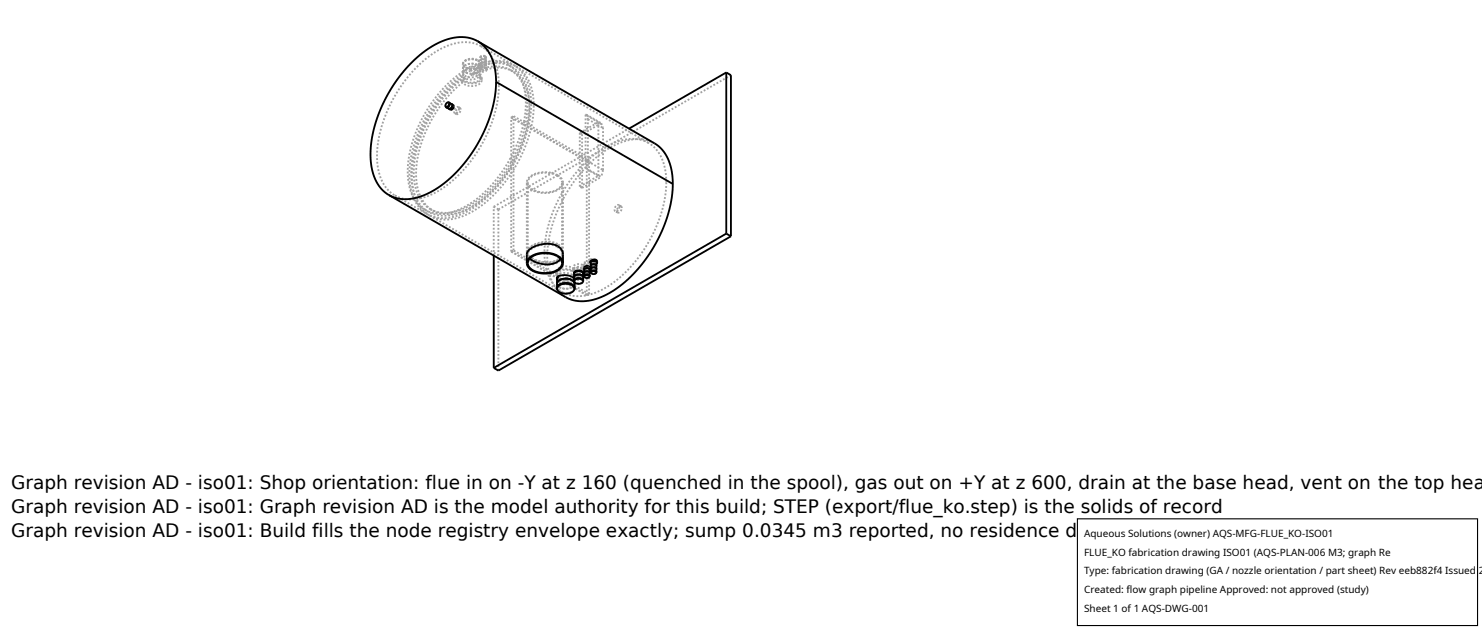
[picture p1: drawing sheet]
<svg xmlns="http://www.w3.org/2000/svg" width="212mm" height="90mm" viewBox="0 0 212 90" stroke-linecap="round" stroke-linejoin="round" font-family="sans-serif">
<g fill="none" stroke="#a0a0a0" stroke-width=".26" stroke-dasharray=".3 .3" stroke-linecap="butt">
<path d="M64 14.6l-.3 .3v.4M64.1 14.7h-.2l-.1 .2-.1 .2 .1 .2M64.4 14.8l-.3 .3v.4M64.5 14.9h-.1l-.2 .2-.1 .2 .1 .2M64.7 15h-.2l-.2 .2v.3l.1 .2M65 16.2l-.1-.3 .1-.3 .2-.3h.3M65 16.2l.2 .1M65.2 16.3l.4-.2 .2-.5M65.5 15.3l.1 .2M65.5 15.3l.2 .1M65.6 15.5l-.3 .5-.3 .2M65.7 15.4h-.3l-.2 .3-.1 .3 .1 .3"/>
<path d="M65.8 15.6l-.1-.2M66 11.4v.1M66 11.4l-2.2 2-1.9 2.5-1.4 2.7-1 3-.3 1.4-.1 1.4v1.2l.2 1.2 .4 1 .5 .8 .5 .7 .8 .6M66.1 11.4v.3M66.1 11.7l-.1-.3M66.1 11.7l-2 2-1.9 2.5-1.5 2.8-.9 2.9-.4 2.6 .1 1.2 .2 1.2 .3 1 .5 .9 .6 .7 .7 .6M66.1 9.8l.2-.4 .6-.3h.7l.7 .2M66.1 9.2l.2-.4 .6-.3h.7l.7 .2M66.1 10.4l.1 .2 .3 .3 .8 .1 .9-.2 .3-.3 .1-.2M66.1 10.4v-.6M66.1 9.8l.2-.4 .6-.2 .7-.1 .6 .2M66.1 9.2l.3-.4 .5-.3h.7l.6 .2"/>
<path d="M66.1 9.1l.2-.4 .6-.3h.7l.6 .2M66.1 9.8v-.6M66.1 9.1v.1M66.1 10.8v-.3M66.2 11.4v-.4M66.2 11.4h-.1M67.2 10.1l-.7 .3-.4 .4M67.2 10.1l1.6-.7 1.6-.3h1.4l1.3 .5M67.2 9.8l1.7-.7 1.6-.4 1.5 .1 1.3 .5M67.2 9.8l-.7 .3-.4 .4M67.2 9.8v.3M67.5 10.7l.9 .2 .3 .3 .1 .3"/>
<path d="M67.5 10.4v.3M67.5 10.4l.5 .1M67.5 10.7l-1.5 .8M67.8 10.4l.6 .3 .2 .4M67.9 9.9l.6-.3M67.9 9.9l.5 .3 .2 .4M67.9 9.9l-.1 .5M68 10.4l.6 .3 .2 .4M68 10.4h-.2M68 10.4v.1M68.2 9.3l.3 .2 .1 .3M68.2 8.7l.3 .2 .1 .3"/>
<path d="M68.2 8.6l.3 .2 .1 .3M68.3 9.7l-.7-.2-.8 .1-.5 .3-.2 .5M68.3 9.3l.3 .3v.2M68.3 8.7l.3 .2v.3M68.5 9.7v-.1M68.5 10v-.2M68.5 9.7v.3M68.5 9.6v.2M68.6 9.1l.2-.2 .5 .1M68.6 8.7l.2-.2h.5M68.6 8.2l.2-.2 .5 .1M68.6 9.8l-.1 .3-.2 .2-.9 .2-.9-.2-.3-.2-.1-.3"/>
<path d="M68.6 9.2l-.1 .2-.2 .3-.9 .2-.9-.2-.3-.2-.1-.3M68.6 9.1l-.1 .3-.3 .2-.8 .2-.9-.2-.3-.2-.1-.3M68.6 11.1l-.3 .5-.8 .2-.7-.1-.6-.3M68.6 9.8v-.6M68.6 9.1v.1M68.6 11.1v-.5M68.6 9.4l.4 .2 .4-.2M68.6 9.4v-.3M68.6 10.3l-.1-.3-.2-.3M68.6 10.3v-.5M68.6 8.7l.3-.2h.4M68.6 8.2l.3-.2 .4 .1"/>
<path d="M68.6 8.2l.2-.2h.5M68.6 9.1v-.4M68.6 8.7v-.5M68.6 10.6l-.3 .5-.7 .2h-.8l-.6-.3M68.6 9.2l-.1 .3-.2 .2-.9 .2-.9-.2-.3-.2-.1-.3M68.7 6.6l-1.3-.5h-1.6l-1.6 .3-1.7 .8-1.8 1.3-1.6 1.5-1.4 1.7-1.3 2-1 2-.9 2.3-.5 2.2-.2 2 .2 1.8 .5 1.7 .8 1.3 1.1 .9M68.7 6.6l4.6 2.7M68.8 9.5l1.3-.5 1.3-.1 1.3 .1 1 .5M68.8 9.5h.5l.2 .2M68.8 9.7h.5l.2 .3M68.8 9.5v.2M68.8 9.7l-.3 .1"/>
<path d="M68.8 11.1l-.3 .5-.8 .3-.9-.1-.7-.4M68.8 11.5l-.1 .3-.3 .2-1 .3-1-.2-.3-.3-.1-.3M68.8 11.1v.4M69.3 9l.1 .1M69.3 8.5l.1 .2M69.3 8.1l.1 .1M69.3 8l.1 .2M69.3 9.3l-.5-.1-.2 .2M69.4 9.1l-.4 .2h-.3l-.1-.2M69.4 8.7l-.1 .1-.3 .1-.4-.2M69.4 9.1v-.4M69.4 8.7v-.5"/>
<path d="M69.4 8.2l-.1 .2-.3 .1-.3-.1-.1-.2M69.4 8.2l-.1 .1-.3 .1-.2-.1-.2-.1M69.4 9.4l-.1-.1M69.4 9.4v-.3M69.4 9.1l-.1 .2-.3 .1-.3-.1-.1-.2M69.4 8.7l-.1 .1-.3 .1h-.3l-.1-.2M69.5 9.7l-.2 .2-.3 .1-.4-.1-.1-.2M69.5 10l-.1 .2-.4 .1-.4-.1-.1-.2M69.5 9.7v.3M71.3 12.2l-.2-1.9-.5-1.5-.8-1.3-1.1-.9M72.6 9.3l-1.2-.5h-1.5l-1.5 .3-1.7 .8-1.7 1.1-1.6 1.5-1.3 1.6-1.4 2.1-1 1.9-.8 2.2-.5 2.1-.2 2 .2 2 .5 1.5 .8 1.2 1 .9M72.6 9.3l.5 .3"/>
<path d="M72.9 10l-1.2-.4-1.3-.1-1.5 .3-1.4 .6M72.9 10l.4 .2M73 16.8l.1-.1M73 16.8l10.8 6.2M73.1 16.7l.2-.1M73.1 16.7l10.8 6.3M73.1 9.6l1.1 .8 .7 1.3 .5 1.5 .2 1.8M73.3 10.2l-1.2-.4-1.3-.1-1.3 .2-1.5 .6M73.3 9.3l1.1 .8 .8 1.3 .5 1.6 .2 1.9M73.7 9.5l1.1 .9 .8 1.2 .5 1.6 .1 1.9M73.7 9.5l18.9 10.9M75.1 14.8l-.2-1.8-.5-1.6-.7-1.3-1.1-.8"/>
<path d="M75.6 15l-.1 1.5-.3 1.7-.4 1.6-.7 1.6-1.6 3-1 1.4-1.1 1.3-1.2 1.1-1.2 1-1.2 .7-1.2 .5-1.2 .3-1.1 .1-1.2-.2-.9-.4M75.9 14.9l-.1 1.6-.3 1.6-.5 1.8-.6 1.5-.8 1.6-1 1.6-1.1 1.5-1.1 1.3-1.2 1.1-1.3 1-1.3 .8-1.2 .5-1.2 .3h-1.2l-1.1-.1-.9-.4M76.2 15.1l-.1 1.5-.2 1.6-.5 1.6-.6 1.7-.9 1.8-.9 1.5-1 1.4-1.1 1.2-1.2 1.2-1.2 1-1.3 .8-1.4 .6-1.2 .3-1.1 .1-1.1-.2-1-.4M82.8 19l2.7-1.6M83.1 19.2l-.3-.2M83.6 16.4l.1-.1M83.7 16.3l2.2 1.3M83.7 16.3l.3 .7M84 17l2.1 1.3M85.5 17.4l-1.9-1M85.9 17.6l.2 .7M85.9 17.6l-2.8 1.6"/>
<path d="M56.4 27.9l.9 .4 1.1 .2 1.2-.1 1.2-.3 1.2-.5 1.4-.8 1.1-.9 1.4-1.3 1.1-1.3 1-1.4 .9-1.5 .8-1.6 .7-1.7 .5-1.6 .2-1.7 .2-1.6M56.4 27.9l4.6 2.7M60.7 30l1 .4 1.1 .1 1.1-.1 1.1-.3 1.2-.5 1.3-.8 1.3-1 1.1-1.1 1.1-1.3 1.1-1.4 1.6-3 .6-1.6 .5-1.7 .2-1.5 .1-1.4M60.7 30l.5 .2M61 30.6l-.8-.6-.7-.8-.5-1-.3-1.1-.2-1.2v-1.5l.1-1.5 .3-1.5 1.1-3 .8-1.6 .9-1.6 2.1-2.6 1.1-1.1 1.2-1M61.2 30.2l-.8-.5-.6-.8-.5-1-.3-1-.2-1.2-.1-1.3 .2-1.5 .3-1.5 1-3 1.6-2.9 1-1.4 1.1-1.3 1.2-1.1 1-.9M61.4 30.8l-.8-.6-.6-.8-.5-.8-.4-1.2-.2-1.3-.1-1.4 .2-1.4 .3-1.5 1-3.1 1.6-3 2-2.6 1.2-1.2 1.1-.9M61.4 30.8l18.9 10.9M61.5 29.9l1.3 .4 1.4 .1 1.6-.4 1.5-.8 1.5-1 1.5-1.5 1.5-1.8 1.2-1.7 .9-2 .8-2.1 .5-2 .1-1.9-.2-1.7-.4-1.4-.7-1.2-1.1-.9M61.5 29.9l.3 .2M61.8 30.1l1.3 .4 1.4 .1 1.4-.4 1.7-.7 1.5-1.1 1.6-1.5 1.4-1.7 1.2-1.8 1-2.1 .7-2 .5-2 .1-1.9-.1-1.7-.5-1.5-.7-1.1-1-.9M70.5 36.5v-7"/>
<path d="M70.5 29.5l19.3-11.1M71.2 29.9l-.7-.4M71.2 29.9l33.2-19.2M73 35.9v-19.1M73 35.9l10.8 6.3M73.1 35.9l.2-.1M73.1 35.9h-.1M73.1 35.9l10.8 6.2M73.3 35.8v-19.2M75.2 36.3l.3 .6 .6 .4 1.1 .4 1 .1 .9-.1 .7-.3 .5-.5 .1-.6M75.2 36l.3 .5 .6 .5 1 .4 1 .1 .9-.1 .7-.3 .5-.5 .2-.6M75.2 26.1l.2 .5 .6 .5 .8 .4 1 .1 1-.1 .8-.3 .6-.6 .2-.5"/>
<path d="M75.2 36v-9.9M75.4 36.3l.3 .6M75.4 26.1l.2 .5 .5 .5 .8 .3 .9 .1 .9-.1 .8-.3 .6-.5 .2-.5M75.4 36l.2 .5 .6 .5 .9 .3 1 .1h.8l.7-.3 .5-.5 .2-.6M75.4 37.6v-1.3M75.4 36v-9.9M79.4 38.8l1.5 .9M79.4 39.2v-.4M79.4 39.2l.2 .1M79.6 35.2l-1.1-.3-1.4 .1-1.3 .6-.3 .4-.1 .3M79.6 25.1l-1.3-.4-1.4 .1-1.1 .5-.3 .4-.1 .4M79.6 34.9l-1.1-.3-1.5 .1-1.2 .6-.3 .4-.1 .3"/>
<path d="M79.6 39.4l.2-.3 .6-.1h.7l.6 .2M79.6 39.4v-.1M79.6 39.4l-6.3-3.6M79.6 39.4l.3 .4 .8 .2M79.6 39.8l.1 .4 .5 .3 .7 .1 .7-.2M79.6 39.2v.1M79.6 39.2v.2M79.7 34.8l-1.2-.3-1.5 .2-1.3 .5-.3 .4-.2 .4M79.7 25l-1.3-.4-1.5 .1-.7 .2-.5 .3-.3 .4-.2 .5M79.7 39.7l.3 .2M79.7 39.3l.3 .2M79.7 39.7v-.4"/>
<path d="M80 39.9v-.4M80 37l.3-.7M80.3 36.3l-.2-.6-.5-.5M80.3 26.1l-.2-.6-.5-.4M80.3 36l-.2-.6-.5-.5M80.3 37.6v-1.3M80.3 36v-9.9M80.4 36l-.2-.7-.5-.5M80.4 26.1l-.2-.6-.5-.5M80.4 36v-9.9M80.7 39.9v.1M80.7 39.9l.2 .1"/>
<path d="M80.7 39.9l1-.2 .2-.2 .1-.3M80.9 39.7l.9-.3 .3-.2 .1-.4M81.7 38.7l-.6-.2-.7 .1-.6 .2-.2 .4M81.7 39.2l.3 .2 .1 .3M81.8 38.6l.3 .3 .5 .1 .6-.1 .2-.3M81.8 38.2l.3 .3 .5 .1 .6-.1 .2-.3M81.8 38.6v-.4M82 39.8v.2M82 38.7l.1-.2 .3-.1h.7M82 39.2l.2 .2 .4 .1 .4-.1 .3-.2M82 39.7l.2 .2 .4 .1 .4-.1 .3-.2M82 39.1l.2 .2 .4 .1 .5-.1 .2-.2"/>
<path d="M82 39.6l.2 .2 .4 .1 .5-.1 .2-.2M82 38.5l.2 .3 .4 .1 .5-.1 .2-.3M82 38.5v.2M82 39.2l-.1-.2-.2-.3M82 39.2l.1 .5M82 40l-.1 .3-.3 .1M82 40l.1 .3M82.1 39.7l-.1 .2-.2 .2h-.9l-1-.3-.2-.2-.1-.2M82.2 38.8l-.1-.3-.3-.2-1-.3-.9 .2-.4 .3-.1 .3M82.2 39.2l-.1-.3-.3-.3-.9-.2-1 .2-.4 .3-.1 .3M82.2 39.2v-.4M82.8 26.6l2.7-1.5"/>
<path d="M82.8 26.6v-7.6M83.1 38.3l-.7-.1-.3 .2-.1 .1M83.1 38.4l.2 .3M83.1 26.8l2.8-1.5M83.1 26.8l-.3-.2M83.1 26.8v-7.6M83.2 38.2l-.4-.1h-.5l-.3 .2-.2 .3M83.2 37.9l-.4-.2h-.4l-.4 .2-.2 .3M83.3 38.5l-.2-.2M83.3 38.5v.2M83.3 38.7l-.2 .3-.4 .1-.5-.1-.2-.3M83.3 39l-.2 .3-.4 .1-.5-.1-.2-.3"/>
<path d="M83.3 37.9l.2 .3h.3l.4-.1 .1-.2M83.3 37.7l.2 .2 .3 .1 .4-.1 .1-.2M83.3 37.9v-.2M83.4 38.6l-.2-.4M83.4 38.2l-.2-.3M83.4 38.6v-.4M83.4 38.6l.4 .1 .4-.1M83.4 39l.4 .2 .4-.2M83.4 38.5l.1 .2h.3h.3l.1-.2M83.4 39l.1 .1 .3 .1 .3-.1 .1-.1M83.4 39.4l.1 .2h.3h.3l.1-.2M83.4 39.5l.4 .1 .4-.1"/>
<path d="M83.6 24.1l.1-.1M83.6 24.1v-7.7M83.7 24l2.2 1.3M83.8 23l-2 2.3-1.8 2.7-1.2 2.8-.8 2.9-.2 2.6 .1 1.2 .2 1.1 .4 1.1 .5 .8 .6 .7 .7 .5M84 23l2.1 1.3M84 23l-.3 1M84 23v-6M84.1 22.8l-.2 .2M84.1 22.8l-10.8-6.2M84.2 37.6h-.6l-.3 .3M84.2 37.5l-.6-.1-.3 .3M84.2 38.2l-.1 .2-.3 .1-.3-.1-.1-.2"/>
<path d="M84.3 37.2l.3 .3 .5-.1M84.3 37.1l.3 .3h.5M84.3 37.2v-.1M84.3 37.9l-.1-.3M84.3 37.7l-.1-.2M84.3 37.9v-.2M84.4 37l.7 .4M84.4 37l-.1 .2M84.4 37l-.1 .1M84.4 37.6l.3 .2M84.4 38l.4 .2 .4-.2M84.4 38.5l.4 .1 .4-.1"/>
<path d="M84.4 38.8l.4 .3 .2-.1 .2-.2M84.4 37.5l.1 .1 .2 .1h.3l.2-.2M84.4 37.9l.1 .2 .3 .1 .2-.1 .2-.2M84.4 38.4l.1 .1 .3 .1h.2l.2-.2M84.4 38.9l.4 .2 .4-.2M84.7 37.8l.5-.1M85.3 37.3l-.2 .3-.4 .2M85.5 25.1l-1.9-1M85.5 25.1v-7.7M86.1 24.3l-.2 1M86.1 24.3v-6M87.9 30.1l-.1-.2 .1-.3 .2-.3h.3"/>
<path d="M88.2 30.3l.4-.1 .2-.5M88.2 30.3l-.3-.2M88.4 29.3l.1 .2M88.5 29.5l-.2 .5-.4 .1M88.7 29.5h-.2l-.3 .3-.1 .3 .1 .2M88.7 29.5l-.3-.2M88.8 29.7l-.1-.2M92.6 20.4l-.9-.4-.9-.2-1.2 .1-1.1 .2-1.1 .4-1.2 .7-1.2 .8-1.1 1M95.2 26l-.2-1.8-.5-1.7-.8-1.2-1.1-.9M71.2 52.9v-23M79.6 40.7l.4 .4 .8 .1 .8-.1 .4-.4M79.6 40l.3 .4 .5 .2h.6l.6-.2"/>
<path d="M79.6 41.1l.1 .3 .2 .2 .9 .3 .9-.3 .2-.2 .1-.3M79.6 40.5v.2l.3 .3 .9 .2 .9-.2 .2-.2 .1-.3M79.6 41.4l.4 .3 .8 .2 .7-.1 .5-.4M80.3 41.7l.7 .3 .9 .2 .8 .1 1.1-.1M80.8 42.4l-1.1-.9-.8-1.3-.6-1.6-.1-2 .1-2.2 .6-2.2 .8-2.3 1.1-2.1 1.3-2.1 1.6-1.8 1.7-1.6 1.7-1.2 1.8-.8 1.7-.4 1.5 .1 1.4 .5M80.9 40v-.3M80.9 40l.9-.2 .3-.3 .1-.3M81.6 40.4l-.6 .1-.7-.2-.6-.3-.2-.3M82 40.1l.2 .2 .4 .2 .5-.1 .2-.3M82 40.2l.6 .3 .4-.1 .3-.2M83.8 42.2v-19.2M83.9 42.1l2-.7 2-1.3 1.9-1.7 1.9-2.3 1.5-2.5 1-2.5 .7-2.6 .3-2.5"/>
<path d="M84.1 42l-.2 .1M84.1 42v-19.2M84.1 42l-3.4-2"/>
</g>
<g fill="none" stroke="#000" stroke-width=".26">
<path d="M63.7 15.3h.1M64 14.6h.2M64.1 14.6l.1 .2-.1 .3-.2 .2h-.2M64.1 14.6v.4l-.2 .2-.2 .1M64.1 14.6h-.2l-.2 .3-.1 .2 .1 .2M64.1 15.5v.1M64.2 14.6l.4 .3-.1 .4-.3 .3-.5-.3M64.2 14.6v.2l-.1 .3-.2 .2h-.2M64.4 14.8l.1 .1M64.5 14.9l.3 .2-.1 .3-.3 .3-.3-.1M64.5 14.9l.1 .1-.1 .3-.2 .2-.2 .1M68.2 5.9l25.7 14.8 .9 1 .7 1.2 .4 1.6 .2 1.8"/>
<path d="M68.2 5.9l1.1 .9 .9 1.3 .5 1.7 .2 1.9M68.2 5.9l-1.3-.5-1.6-.1-1.6 .4-1.7 .8-1.8 1.1-1.6 1.6-1.7 1.9-1.3 2-1.1 2.2-.9 2.2-.5 2.2-.2 2.2 .2 2 .5 1.6 .8 1.4 1.1 1M70.9 11.7l-.1 1.6-.3 1.6-.5 1.8-.7 1.6-.8 1.7-1 1.7-1 1.4-1.2 1.4-1.2 1.2-1.3 .9-1.4 .9-1.3 .5-1.3 .4h-1.2l-1-.1-1.1-.4M70.9 11.7l25.2 14.6M103.7 10.3l.7 .4v23M103.7 10.3v23.1M103.7 10.3l-13.9 8.1M70.5 36.5v16M75.2 37.6l.1-1.4 .3-.5 1-.6 1.5-.3 1.2 .2 .8 .5 .3 .6v1.5M75.2 37.6l.2-.6 .6-.5 .8-.3 1-.1 1 .1 .8 .3 .6 .5 .2 .6M75.2 37.6l.2 .5 .6 .5 .8 .3 1 .2 1-.1 .9-.4 .5-.5 .2-.5M75.7 36.9l1 .6 1.4 .3 1.2-.2 .7-.6"/>
<path d="M75.7 36.9l.5-.4 .7-.2 .8-.1h.8l.7 .2 .7 .4 .3 .5 .1 .4-.4 .6-.8 .5-.9 .2-1.1-.1-.9-.3-.6-.5-.2-.6zM79.5 39.8l.1 .2M79.8 39.4l-.2 .2-.1 .2M79.8 39.4l-.3 .4M79.8 39.4h.1M79.8 39.4l.6-.1h.7l.5 .2 .4 .3M79.8 39.4l-.2 .4-.1 .7M81.7 40l-.6-.2h-.8l-.5 .3-.3 .4M81.7 40l.3 .2 .1 .3M82 39.1l.1-.3 .5-.2 .5 .1 .2 .4M82 39.1l.2-.3 .4-.1 .5 .1 .2 .3M82 39.1v.1"/>
<path d="M82 39.6l.1-.7 .5-.2 .6 .2 .1 .7M82 39.6l.2-.3 .4-.1 .5 .1 .2 .3M82 39.6v.1M83.3 39.1v.1M83.3 39.6v.1M83.4 38.5l.1-.4 .4-.1 .3 .1v.4M83.4 38.5v.1M83.4 39h.1M83.4 39.4v.1M83.4 39.5l.1-.2h.3h.3l.1 .2M83.4 39.5l.4 .2 .3-.1 .1-.1M84.1 38.4l-.3-.1-.3 .1-.1 .6"/>
<path d="M84.1 38.4l.1 .1v.5M84.1 38.8l-.3-.1-.3 .1-.1 .6M84.1 38.8l.1 .1v.5M84.1 39.3l-.5-.1-.2 .3M84.1 39.3l.1 .2M84.1 38.3h-.4l-.3 .2M84.1 38.3l.1 .2M84.1 38.8h-.5l-.2 .2M84.1 38.8l.1 .2M84.1 39.2h-.4l-.3 .2M84.1 39.2l.1 .2M84.2 38.5v.1"/>
<path d="M84.2 39h.1M84.2 39.4v.1M84.3 37.5l.2-.3 .4-.2 .3 .2 .1 .3M84.3 37.5l.1-.2 .3-.1 .4 .1 .2 .2M84.3 37.5l.1 .1M84.3 37.5h.1M84.4 37.9v-.5l.4-.1 .3 .1 .1 .5M84.4 37.9l.1-.1 .3-.1 .3 .1 .1 .1M84.4 37.9v.1M84.4 38.4v-.5l.4-.2 .3 .2 .1 .5M84.4 38.4l.1-.2h.3h.3l.1 .2M84.4 38.4v.1"/>
<path d="M84.4 38.8v-.5l.4-.1 .3 .1 .1 .5M84.4 38.8l.1-.1 .3-.1 .3 .1 .1 .1M84.4 38.8v.1M84.4 38.9l.1-.2 .3-.1 .3 .1 .1 .2M84.4 38.9l.1-.1 .3-.1 .2 .1 .2 .1M84.4 38.9l.4 .2h.2l.2-.2M85.2 37.9v.1M85.2 38.4v.1M85.2 38.8v.1M85.3 37.5l-.1 .2M96.1 26.3l-.3 2.7-.8 2.8-1.3 3-1.8 2.6-2 2.2-2.2 1.8-2.2 1.2-1 .3-1.1 .1-1.3-.1-1.2-.4-25.4-14.6M103.7 33.4l.7 .3"/>
<path d="M103.7 33.4l-33.2 19.1M104.4 33.7l-33.2 19.2-.7-.4M79.5 40.5l.1 .2M79.5 41.1l.1 .3M79.6 41.2l.1-.2 .2-.3 .9-.2 .9 .2 .2 .2 .1 .3M79.6 41.2l.1 .3 .2 .2 .8 .2 1-.2 .2-.2 .1-.3M81.7 40l-.9-.2-.8 .2-.4 .4-.1 .7M81.7 40l.3 .4 .1 .7M81.7 40.6l-.7-.2-.7 .1-.5 .3-.2 .4M81.7 40.6l.3 .3v.3M81.7 40.6l-.6-.2-.8 .1-.5 .2-.3 .4M81.7 40.6l.3 .3 .1 .2"/>
<path d="M82 40.1l.1-.7 .5-.2 .6 .2 .1 .7M82 40.1l.2-.3 .4-.1 .5 .1 .2 .3M82 40.1v.1M82 40.2l.1-.3 .5-.2 .5 .2 .2 .3M82 40.2l.2-.3 .4-.1 .5 .1 .2 .3M82 40.2l.2 .2 .4 .1 .5-.1 .2-.2M82.1 40.3v.2M82.1 40.5l-.1 .2M82.1 41.1l-.1 .3M83.3 40.1v.1"/>
</g>
<path d="M153.9 74.1h57.1v15.2h-57.1z" fill="#fff" stroke="#000" stroke-width=".16"/>
<g font-size="2.6">
<text x="1.6" y="69.8">Graph revision AD - iso01: Shop orientation: flue in on -Y at z 160 (quenched in the spool), gas out on +Y at z 600, drain at the base head, vent on the top hea</text>
<text x="1.6" y="73.3">Graph revision AD - iso01: Graph revision AD is the model authority for this build; STEP (export/flue_ko.step) is the solids of record</text>
<text x="1.6" y="76.7">Graph revision AD - iso01: Build fills the node registry envelope exactly; sump 0.0345 m3 reported, no residence derived (A-VES)</text>
</g>
<g font-size="1.4">
<text x="154.8" y="76.6">Aqueous Solutions (owner) AQS-MFG-FLUE_KO-ISO01</text>
<text x="154.8" y="79.3">FLUE_KO fabrication drawing ISO01 (AQS-PLAN-006 M3; graph Re</text>
<text x="154.8" y="82">Type: fabrication drawing (GA / nozzle orientation / part sheet) Rev eeb882f4 Issued 2</text>
<text x="154.8" y="84.7">Created: flow graph pipeline Approved: not approved (study)</text>
<text x="154.8" y="87.4">Sheet 1 of 1 AQS-DWG-001</text>
</g>
</svg>
